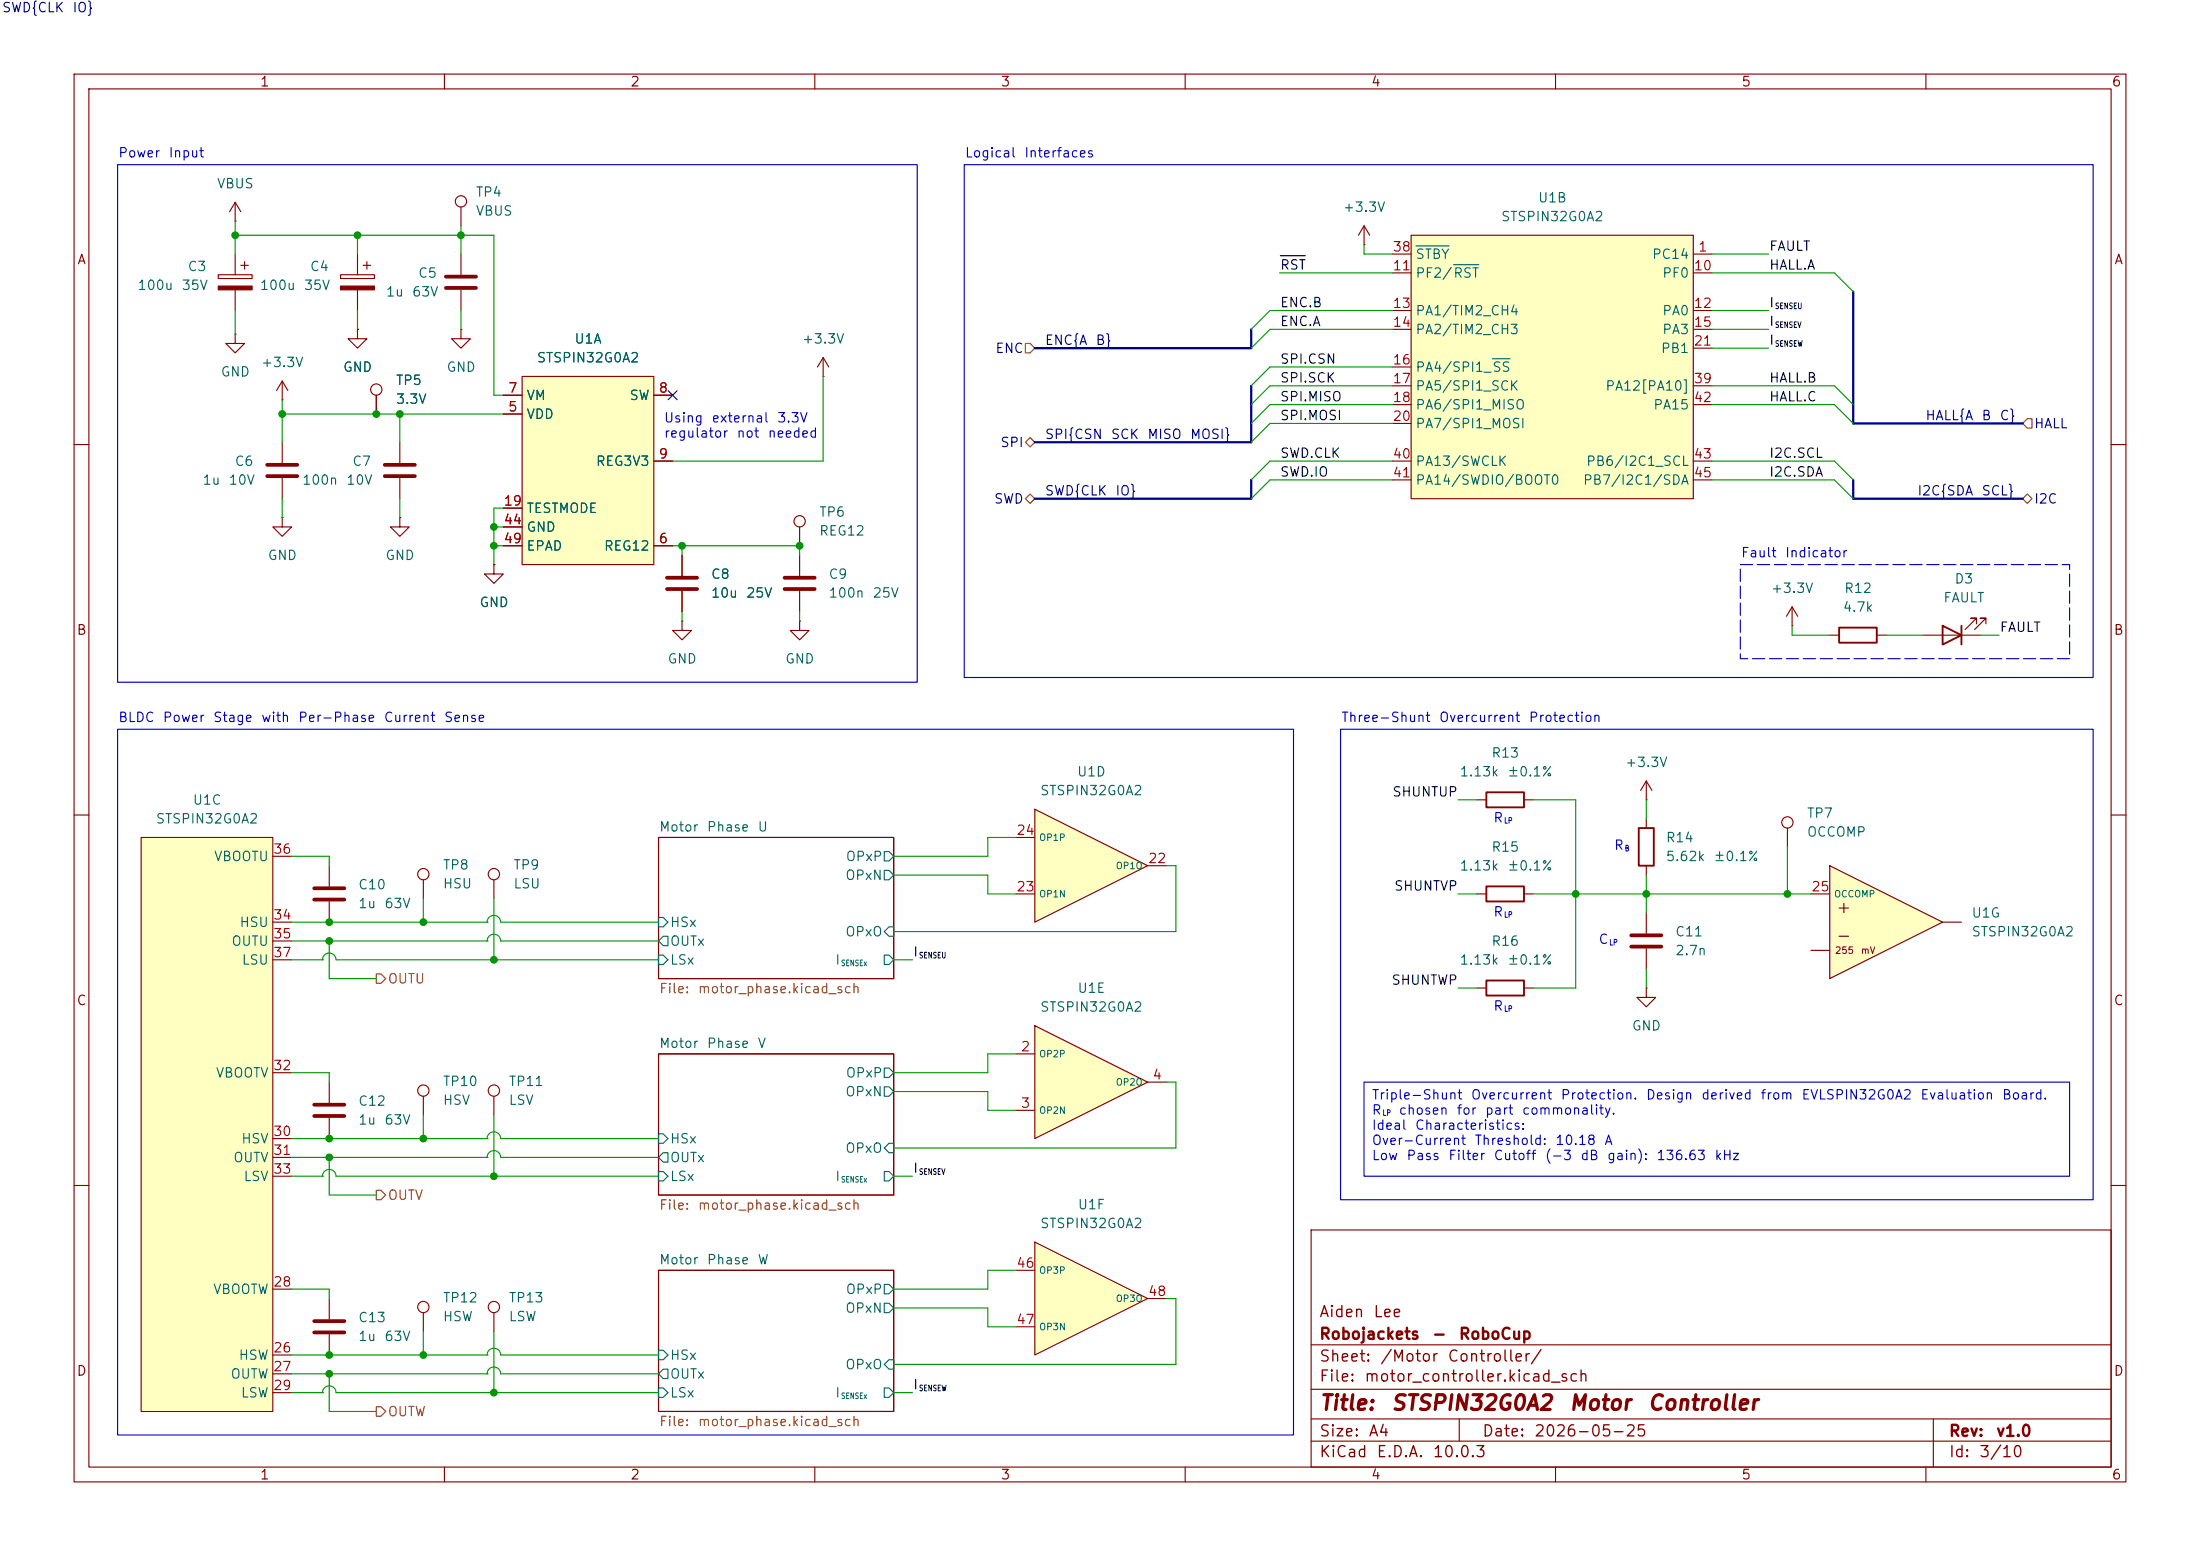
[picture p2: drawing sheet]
<svg xmlns="http://www.w3.org/2000/svg" width="297mm" height="210mm" viewBox="0 0 297 210" stroke-linecap="round" stroke-linejoin="round" font-family="sans-serif">
<g fill="none" stroke="#840000" stroke-width=".15">
<path d="M10 10h277v190h-277zM12 12h273v186h-273zM60 10v2M110 10v2M160 10v2M210 10v2M260 10v2M10 60h2M38.1 69.9v1.2h1.3l-1.3 1.3-1.3-1.3h1.3M38.1 69.9h.1M54 69.9v1.2h1.2l-1.2 1.3-1.3-1.3h1.3M54 69.9h.1"/>
<path d="M66.7 76.2v1.3h1.2l-1.2 1.2-1.3-1.2h1.3M66.7 76.2h.1M92.1 74.9v2.8M92.1 79.8v2.8M285 60h2M10 110h2M88.9 113h31.7v19.1h-31.7zM285 110h2M57.1 148v2.5M88.9 142.2h31.7v19.1h-31.7zM10 160h2M88.9 171.5h31.7v19h-31.7z"/>
<path d="M177 166h108v32h-108zM285 160h2M60 198v2M110 198v2M160 198v2M177 194.5h108M177 191.5h108M177 187.5h108M177 181.5h108M197 191.5v3M210 198v2M260 198v2"/>
<path d="M261 191.5v6.5"/>
<circle cx="57.1" cy="147.2" r=".76"/>
</g>
<g fill="none" stroke="#006464" stroke-width=".15">
<path d="M119.4 117.5h.6l.6 .6-.6 .6h-.6zM119.4 114.9h.6l.6 .7-.6 .6h-.6zM88.9 123.8h.6l.7 .7-.7 .6h-.6zM88.9 128.9h.6l.7 .6-.7 .7h-.6zM89.5 126.4h.7v1.2h-.7l-.6-.6zM119.4 128.9h.6l.6 .6-.6 .7h-.6zM120 125.1h.6v1.3h-.6l-.6-.7zM88.9 153h.6l.7 .7-.7 .6h-.6zM88.9 158.1h.6l.7 .7-.7 .6h-.6zM88.9 156.2l.6-.6h.7v1.2h-.7zM119.4 158.1h.6l.6 .7-.6 .6h-.6zM119.4 146.7h.6l.6 .6-.6 .7h-.6z"/>
<path d="M119.4 144.1h.6l.6 .7-.6 .6h-.6zM120 154.3h.6v1.3h-.6l-.6-.7zM119.4 175.9h.6l.6 .6-.6 .7h-.6zM119.4 173.4h.6l.6 .6-.6 .6h-.6zM88.9 182.2h.6l.7 .7-.7 .6h-.6zM88.9 187.3h.6l.7 .7-.7 .6h-.6zM89.5 184.8h.7v1.3h-.7l-.6-.7zM119.4 187.3h.6l.6 .7-.6 .6h-.6zM120 183.5h.6v1.3h-.6l-.6-.6z"/>
</g>
<path d="M90 78h4.1M90 79.5h4.1" fill="none" stroke="#840000" stroke-width=".51"/>
<path d="M247 116.8l15.3 7.7-15.3 7.6z" fill="#ffffc2"/>
<g fill="none" stroke="#840000" stroke-width=".15">
<path d="M241.3 111.8v2.5M247 116.8l15.3 7.7-15.3 7.6zM222.2 133.4v1.2h1.3l-1.3 1.3-1.2-1.3h1.2M222.2 133.4h.1M244.5 128.3h2.5M244.5 120.7h2.5M248.3 122.6h1.3M248.3 126.4h1.3M248.9 121.9v1.3M262.3 124.5h2.5M66.7 148v2.5"/>
<circle cx="241.3" cy="111" r=".76"/>
<circle cx="66.7" cy="147.2" r=".76"/>
</g>
<path d="M139.7 167.6l15.2 7.7-15.2 7.6z" fill="#ffffc2"/>
<path d="M222.2 110.5v1.3M222.2 116.8v1.3M137.2 171.5h2.5M137.2 179.1h2.5M139.7 167.6l15.2 7.7-15.2 7.6zM154.9 175.3h2.6" fill="none" stroke="#840000" stroke-width=".15"/>
<path d="M221.2 111.8h2.1v5h-2.1z" fill="none" stroke="#840000" stroke-width=".25"/>
<path d="M70.5 50.8h17.8v25.4h-17.8z" fill="#ffffc2"/>
<path d="M67.9 55.9h2.6M67.9 53.3h2.6M70.5 50.8h17.8v25.4h-17.8zM88.3 53.3h2.5M67.9 73.7h2.6M67.9 68.6h2.6M67.9 71.1h2.6M88.3 73.7h2.5M88.3 62.2h2.5" fill="none" stroke="#840000" stroke-width=".15"/>
<path d="M139.7 138.4l15.2 7.7-15.2 7.6z" fill="#ffffc2"/>
<g fill="none" stroke="#840000" stroke-width=".15">
<path d="M139.7 138.4l15.2 7.7-15.2 7.6zM137.2 142.2h2.5M137.2 149.9h2.5M154.9 146.1h2.6M44.4 175.3v2.8M57.1 177.2v2.5M66.7 177.2v2.5M44.4 180.1v2.8"/>
<circle cx="57.1" cy="176.4" r=".76"/>
<circle cx="66.7" cy="176.4" r=".76"/>
</g>
<path d="M42.4 178.3h4.1M42.4 179.8h4.1" fill="none" stroke="#840000" stroke-width=".51"/>
<path d="M19 113h17.8v77.5h-17.8z" fill="#ffffc2"/>
<g fill="none" stroke="#840000" stroke-width=".15">
<path d="M19 113h17.8v77.5h-17.8zM36.8 115.6h2.6M36.8 124.5h2.6M36.8 127h2.6M36.8 129.5h2.6M36.8 153.7h2.6M36.8 156.2h2.6M36.8 144.8h2.6M36.8 158.8h2.6M44.4 146.1v2.7M44.4 150.9v2.8M36.8 174h2.6"/>
<path d="M36.8 182.9h2.6M36.8 185.4h2.6M36.8 188h2.6"/>
</g>
<path d="M42.4 149.1h4.1M42.4 150.6h4.1" fill="none" stroke="#840000" stroke-width=".51"/>
<path d="M139.7 109.2l15.2 7.6-15.2 7.7z" fill="#ffffc2"/>
<g fill="none" stroke="#840000" stroke-width=".15">
<path d="M241.9 84.5h.1M241.9 81.9l-.7 1.3M241.9 81.9l.8 1.3M241.9 81.9v2.6M259.7 85.7h7.6M266.8 84.2v-.8h-.7h.7l-1.5 1.6M268.1 84.2v-.8h-.8h.8l-1.5 1.6M57.1 118.7v2.6M137.2 113h2.5M139.7 109.2l15.2 7.6-15.2 7.7zM154.9 116.8h2.6M199.4 108h1.3"/>
<path d="M205.7 108h1.3M222.2 108h.1M222.2 105.4l-.7 1.3M222.2 105.4l.8 1.3M222.2 105.4v2.6M137.2 120.7h2.5M199.4 120.7h1.3M199.4 133.4h1.3M205.7 120.7h1.3M205.7 133.4h1.3M222.2 123.2v2.8M222.2 128v2.8"/>
<circle cx="57.1" cy="118" r=".76"/>
</g>
<path d="M262.3 84.5l2.5 1.2-2.5 1.3zM264.8 84.5v2.5M200.7 106.9h5v2.1h-5zM200.7 119.6h5v2.1h-5zM200.7 132.3h5v2.1h-5z" fill="none" stroke="#840000" stroke-width=".25"/>
<path d="M220.2 126.2h4.1M220.2 127.8h4.1" fill="none" stroke="#840000" stroke-width=".51"/>
<path d="M190.5 31.8h38.1v35.5h-38.1z" fill="#ffffc2"/>
<g fill="none" stroke="#840000" stroke-width=".15">
<path d="M29.5 37.1h4.5v.5h-4.5zM31.7 29.8h.1M31.7 27.3v2.5M31.7 34.3v2.8M31.7 39.1v2.8M31.7 27.3l-.7 1.3M31.7 27.3l.8 1.3M32.5 35.8h1M33 35.3v1M46 37.1h4.5v.5h-4.5zM48.3 34.3v2.8M48.3 39.1v2.8"/>
<path d="M49 35.8h1M49.5 35.3v1M62.2 27.9v2.6M62.2 34.3v2.8M62.2 39.1v2.8M184.1 33h.1M184.1 30.5l-.7 1.3M184.1 30.5l.8 1.3M184.1 30.5v2.5M188 34.3h2.5M188 36.8h2.5M190.5 31.8h38.1v35.5h-38.1z"/>
<path d="M228.6 34.3h2.5M228.6 36.8h2.5M31.7 45.1v1.3h1.3l-1.3 1.2-1.2-1.2h1.2M31.7 45.1h.1M38.1 54h.1M38.1 51.4l-.8 1.3M38.1 51.4l.8 1.3M38.1 51.4v2.6M38.1 59.7v2.8M48.3 44.5v1.2h1.2l-1.2 1.3-1.3-1.3h1.3M48.3 44.5h.1M50.8 53.3v2.6"/>
<path d="M54 59.7v2.8M62.2 44.5v1.2h1.3l-1.3 1.3-1.2-1.3h1.2M62.2 44.5h.1M67.9 55.9h2.6M67.9 53.3h2.6M88.3 53.3h2.5M111.1 50.8h.1M111.1 48.3l-.7 1.2M111.1 48.3l.8 1.2M111.1 48.3v2.5M188 41.9h2.5M188 44.5h2.5"/>
<path d="M188 49.5h2.5M188 52.1h2.5M188 54.6h2.5M188 57.2h2.5M228.6 41.9h2.5M228.6 44.5h2.5M228.6 52.1h2.5M228.6 54.6h2.5M228.6 47h2.5M38.1 64.5v2.8M54 64.5v2.8M66.7 76.2h.1"/>
<path d="M67.9 73.7h2.6M67.9 68.6h2.6M67.9 71.1h2.6M88.3 62.2h2.5M88.3 73.7h2.5M92.1 74.9v2.8M92.1 79.8v2.8M107.9 71.1v2.6M107.9 74.9v2.8M107.9 79.8v2.8M188 62.2h2.5M188 64.8h2.5"/>
<path d="M228.6 62.2h2.5M228.6 64.8h2.5M92.1 83.8v1.3h1.2l-1.2 1.3-1.3-1.3h1.3M92.1 83.8h.1M107.9 83.8v1.3h1.3l-1.3 1.3-1.2-1.3h1.2M107.9 83.8h.1M247 85.7h1.3M253.4 85.7h1.2M44.4 116.8v2.8M66.7 118.7v2.6M44.4 121.7v2.8"/>
<circle cx="62.2" cy="27.2" r=".76"/>
<circle cx="50.8" cy="52.6" r=".76"/>
<circle cx="107.9" cy="70.4" r=".76"/>
<circle cx="66.7" cy="118" r=".76"/>
</g>
<path d="M191.1 33.2h4.5M196.2 35.7h3.4M201.5 48.4h2.4" fill="none" stroke="#006464" stroke-width=".15"/>
<path d="M60.2 37.3h4.1M60.2 38.9h4.1M36.1 62.7h4M36.1 64.3h4M51.9 62.7h4.1M51.9 64.3h4.1M105.9 78h4.1M105.9 79.5h4.1M42.4 119.9h4.1M42.4 121.4h4.1" fill="none" stroke="#840000" stroke-width=".51"/>
<path d="M248.3 84.7h5.1v2h-5.1z" fill="none" stroke="#840000" stroke-width=".25"/>
<g fill="#840000" stroke="#840000" stroke-width=".15">
<path d="M29.5 38.6h4.5v.5h-4.5z"/>
<path d="M46 38.6h4.5v.5h-4.5z"/>
</g>
<path d="M138.4 46.4h.7l.6 .6-.6 .6h-.7zM138.4 59.7l.7-.6 .6 .6-.6 .6zM273.7 56.5h.6v1.3h-.6l-.7-.6zM138.4 67.3l.7-.6 .6 .6-.6 .6zM273 67.3l.7-.6 .6 .6-.6 .6zM50.8 131.4h.6l.7 .7-.7 .6h-.6zM50.8 160.7h.6l.7 .6-.7 .6h-.6zM50.8 189.9h.6l.7 .6-.7 .6h-.6z" fill="none" stroke="#725600" stroke-width=".15"/>
<path d="M172.8 34.5h3.4" fill="none" stroke="#0f0f0f" stroke-width=".15"/>
<path d="M250.2 39.4v17.8h22.8M168.9 44.5v2.5h-29.2M168.9 52.1v7.6h-29.2M168.9 64.8v2.5h-29.2M250.2 64.8v2.5h22.8" fill="none" stroke="#000084" stroke-width=".3"/>
<g fill="none" stroke="#009600" stroke-width=".15">
<path d="M31.7 31.8h35v21.5h1.2M31.7 29.8v4.5M48.3 31.8v2.5M62.2 30.5v3.8M172.7 36.8h15.3M184.1 33v1.3h3.9M231.1 34.3h7.7M231.1 36.8h16.5l2.6 2.6M31.7 41.9v3.2M38.1 54v5.7M38.1 55.9h29.8M48.3 41.9v2.6"/>
<path d="M54 55.9v3.8M62.2 41.9v2.6M111.1 50.8v11.4h-20.3M188 52.1h-16.6l-2.5 2.5M188 44.5h-16.6l-2.5 2.5M188 54.6h-16.6l-2.5 2.6M188 41.9h-16.6l-2.5 2.6M188 49.5h-16.6l-2.5 2.6M188 57.2h-16.6l-2.5 2.5M231.1 52.1h16.5l2.6 2.5M231.1 44.5h7.7M231.1 54.6h16.5l2.6 2.6"/>
<path d="M231.1 41.9h7.7M231.1 47h7.7M38.1 67.3v2.6M54 67.3v2.6M66.7 73.7h1.2M66.7 71.1h1.2M67.9 68.6h-1.2v7.6M90.8 73.7h17.1v1.2M92.1 73.7v1.2M188 62.2h-16.6l-2.5 2.6M188 64.8h-16.6l-2.5 2.5M231.1 62.2h16.5l2.6 2.6"/>
<path d="M231.1 64.8h16.5l2.6 2.5M92.1 82.6v1.2M107.9 82.6v1.2M241.9 84.5v1.2h5.1M254.6 85.7h5.1M267.3 85.7h2.6M39.4 115.6h5v1.2M120.6 118.1h12.7v2.6h3.9M137.2 113h-3.9v2.6h-12.7M157.5 116.8h1.2v8.9h-38.1M196.8 108h2.6M207 108h5.7v25.4h-5.7"/>
<path d="M222.2 108v2.5M222.2 118.1v5.1M241.3 114.3v6.4M39.4 124.5h26.4M39.4 129.5h4.1M39.4 127h26.4M43.5 129.5h.1M43.5 129.5a.91 .91 0 0 1 .9-.9 .91 .91 0 0 1 1 .9h43.5M44.4 127v5.1h6.4M57.1 121.3v3.2M65.8 124.5h.1M65.8 124.5a.91 .91 0 0 1 .9-1 .91 .91 0 0 1 .9 1h21.3"/>
<path d="M65.8 127h.1M65.8 127a.91 .91 0 0 1 .9-.9 .91 .91 0 0 1 .9 .9h21.3M66.7 121.3v8.2M120.6 129.5h2.6M196.8 120.7h2.6M196.8 133.4h2.6M207 120.7h37.5M222.2 130.8v2.6M39.4 153.7h26.4M39.4 158.8h4.1M39.4 144.8h5v1.3M39.4 156.2h26.4"/>
<path d="M43.5 158.8h.1M43.5 158.8a.91 .91 0 0 1 .9-1 .91 .91 0 0 1 1 1h43.5M44.4 156.2v5.1h6.4M57.1 150.5v3.2M65.8 153.7h.1M65.8 153.7a.91 .91 0 0 1 .9-.9 .91 .91 0 0 1 .9 .9h21.3M65.8 156.2h.1M65.8 156.2a.91 .91 0 0 1 .9-.9 .91 .91 0 0 1 .9 .9h21.3M66.7 150.5v8.3M120.6 147.3h12.7v2.6h3.9M120.6 158.8h2.6M137.2 142.2h-3.9v2.6h-12.7"/>
<path d="M157.5 146.1h1.2v8.8h-38.1M39.4 174h5v1.3M57.1 179.7v3.2M66.7 179.7v8.3M120.6 176.5h12.7v2.6h3.9M137.2 171.5h-3.9v2.5h-12.7M157.5 175.3h1.2v8.9h-38.1M39.4 185.4h26.4M39.4 188h4.1M39.4 182.9h26.4M43.5 188h.1M43.5 188a.91 .91 0 0 1 .9-1 .91 .91 0 0 1 1 1h43.5"/>
<path d="M44.4 185.4v5.1h6.4M65.8 185.4h.1M65.8 185.4a.91 .91 0 0 1 .9-.9 .91 .91 0 0 1 .9 .9h21.3M65.8 182.9h.1M65.8 182.9a.91 .91 0 0 1 .9-.9 .91 .91 0 0 1 .9 .9h21.3M120.6 188h2.6"/>
</g>
<path d="M90.2 52.7l1.2 1.2M91.4 52.7l-1.2 1.2" fill="none" stroke="#000084" stroke-width=".15"/>
<path d="M15.9 22.2h107.9v69.9h-107.9zM130.2 22.2h152.4v69.2h-152.4zM15.9 98.4h158.7v95.3h-158.7zM181 98.4h101.6v63.5h-101.6zM184.1 146.1h95.3v12.7h-95.3z" fill="none" stroke="#0000c2" stroke-width=".15"/>
<path d="M234.9 76.2h44.5v12.7h-44.5z" fill="none" stroke="#0000c2" stroke-width=".15" stroke-dasharray="1.7 .6"/>
<g fill="#009600" stroke="#009600" stroke-width=".14">
<circle cx="48.3" cy="31.8" r=".46"/>
<circle cx="38.1" cy="55.9" r=".46"/>
<circle cx="50.8" cy="55.9" r=".46"/>
<circle cx="31.7" cy="31.8" r=".46"/>
<circle cx="54" cy="55.9" r=".46"/>
<circle cx="44.4" cy="185.4" r=".46"/>
<circle cx="44.4" cy="182.9" r=".46"/>
<circle cx="44.4" cy="153.7" r=".46"/>
<circle cx="44.4" cy="156.2" r=".46"/>
<circle cx="57.1" cy="182.9" r=".46"/>
<circle cx="57.1" cy="153.7" r=".46"/>
<circle cx="66.7" cy="188" r=".46"/>
<circle cx="66.7" cy="158.8" r=".46"/>
<circle cx="92.1" cy="73.7" r=".46"/>
<circle cx="62.2" cy="31.8" r=".46"/>
<circle cx="66.7" cy="71.1" r=".46"/>
<circle cx="107.9" cy="73.7" r=".46"/>
<circle cx="66.7" cy="73.7" r=".46"/>
<circle cx="44.4" cy="127" r=".46"/>
<circle cx="44.4" cy="124.5" r=".46"/>
<circle cx="66.7" cy="129.5" r=".46"/>
<circle cx="57.1" cy="124.5" r=".46"/>
<circle cx="212.7" cy="120.7" r=".46"/>
<circle cx="222.2" cy="120.7" r=".46"/>
<circle cx="241.3" cy="120.7" r=".46"/>
</g>
<g font-size="2" fill="#840000">
<text x="178" y="190.8">Title:</text>
<text x="187.7" y="190.8">STSPIN32G0A2</text>
<text x="211.7" y="190.8">Motor</text>
<text x="222.3" y="190.8">Controller</text>
</g>
<g font-size="1.5" fill="#840000">
<text x="178" y="178.2">Aiden</text>
<text x="185.3" y="178.2">Lee</text>
<text x="178" y="184.2">Sheet:</text>
<text x="178" y="181.2">Robojackets</text>
<text x="186.2" y="184.2">/Motor</text>
<text x="193.2" y="181.2">-</text>
<text x="195.3" y="184.2">Controller/</text>
<text x="196.8" y="181.2">RoboCup</text>
<text x="178" y="186.9">File:</text>
<text x="184.1" y="186.9">motor_controller.kicad_sch</text>
<text x="178" y="197.1">KiCad</text>
<text x="178" y="194.3">Size:</text>
<text x="184.7" y="194.3">A4</text>
<text x="185.7" y="197.1">E.D.A.</text>
<text x="193.3" y="197.1">10.0.3</text>
<text x="200" y="194.3">Date:</text>
<text x="207" y="194.3">2026-05-25</text>
<text x="263" y="194.3">Rev:</text>
<text x="263" y="197.1">Id:</text>
<text x="267.1" y="197.1">3/10</text>
<text x="269.4" y="194.3">v1.0</text>
</g>
<g font-size="1.3" fill="#000084">
<text x=".2" y="2">SWD{CLK</text>
<text x="9.7" y="2">IO}</text>
<text x="134.3" y="48">ENC</text>
<text x="141" y="46.9">ENC{A</text>
<text x="147.8" y="46.9">B}</text>
<text x="141" y="59.6">SPI{CSN</text>
<text x="149.9" y="59.6">SCK</text>
<text x="154.8" y="59.6">MISO</text>
<text x="160.6" y="59.6">MOSI}</text>
<text x="259.8" y="57">HALL{A</text>
<text x="267.4" y="57">B</text>
<text x="269.9" y="57">C}</text>
<text x="274.5" y="58.1">HALL</text>
<text x="135" y="60.7">SPI</text>
<text x="134.1" y="68.3">SWD</text>
<text x="141" y="67.2">SWD{CLK</text>
<text x="150.5" y="67.2">IO}</text>
<text x="258.8" y="67.2">I2C{SDA</text>
<text x="267.4" y="67.2">SCL}</text>
<text x="274.5" y="68.3">I2C</text>
</g>
<g font-size="1.3" fill="#840000">
<text x="35" y="12">1</text>
<text x="85" y="12">2</text>
<text x="135" y="12">3</text>
<text x="185" y="12">4</text>
<text x="235" y="12">5</text>
<text x="285" y="12">6</text>
<text x="10.3" y="36">A</text>
<text x="285.3" y="36">A</text>
<text x="10.3" y="86">B</text>
<text x="285.3" y="86">B</text>
<text x="10.3" y="136">C</text>
<text x="285.3" y="136">C</text>
<text x="10.3" y="186">D</text>
<text x="285.3" y="186">D</text>
<text x="35" y="200">1</text>
<text x="85" y="200">2</text>
<text x="135" y="200">3</text>
<text x="185" y="200">4</text>
<text x="235" y="200">5</text>
<text x="285" y="200">6</text>
</g>
<g font-size="1.3" fill="#0000c2">
<text x="15.9" y="21.6">Power</text>
<text x="22.7" y="21.6">Input</text>
<text x="130.2" y="21.6">Logical</text>
<text x="138.2" y="21.6">Interfaces</text>
<text x="89.5" y="57.3">Using</text>
<text x="89.5" y="59.4">regulator</text>
<text x="96" y="57.3">external</text>
<text x="99.4" y="59.4">not</text>
<text x="103.5" y="59.4">needed</text>
<text x="104.8" y="57.3">3.3V</text>
<text x="234.9" y="75.5">Fault</text>
<text x="240.9" y="75.5">Indicator</text>
<text x="15.9" y="97.8">BLDC</text>
<text x="21.9" y="97.8">Power</text>
<text x="28.7" y="97.8">Stage</text>
<text x="35.2" y="97.8">with</text>
<text x="40.2" y="97.8">Per-Phase</text>
<text x="51.7" y="97.8">Current</text>
<text x="59.9" y="97.8">Sense</text>
<text x="181" y="97.8">Three-Shunt</text>
<text x="194.2" y="97.8">Overcurrent</text>
<text x="206.3" y="97.8">Protection</text>
<text x="201.5" y="111.3">R</text>
<text x="217.8" y="115">R</text>
<text x="201.5" y="124">R</text>
<text x="215.7" y="127.7">C</text>
<text x="201.5" y="136.7">R</text>
<text x="185.1" y="148.7">Triple-Shunt</text>
<text x="198.5" y="148.7">Overcurrent</text>
<text x="210.6" y="148.7">Protection.</text>
<text x="222.1" y="148.7">Design</text>
<text x="229.6" y="148.7">derived</text>
<text x="237.6" y="148.7">from</text>
<text x="243.1" y="148.7">EVLSPIN32G0A2</text>
<text x="259.2" y="148.7">Evaluation</text>
<text x="270.2" y="148.7">Board.</text>
<text x="185.1" y="150.8">R</text>
<text x="185.1" y="152.8">Ideal</text>
<text x="185.1" y="154.9">Over-Current</text>
<text x="188.7" y="150.8">chosen</text>
<text x="190.9" y="152.8">Characteristics:</text>
<text x="196.6" y="150.8">for</text>
<text x="199" y="154.9">Threshold:</text>
<text x="200.4" y="150.8">part</text>
<text x="205.4" y="150.8">commonality.</text>
<text x="209.9" y="154.9">10.18</text>
<text x="216.5" y="154.9">A</text>
<text x="185.1" y="156.9">Low</text>
<text x="189.8" y="156.9">Pass</text>
<text x="195.4" y="156.9">Filter</text>
<text x="201.6" y="156.9">Cutoff</text>
<text x="208.5" y="156.9">(-3</text>
<text x="213.3" y="156.9">dB</text>
<text x="216.9" y="156.9">gain):</text>
<text x="223.5" y="156.9">136.63</text>
<text x="231.4" y="156.9">kHz</text>
</g>
<g font-size="1.3" fill="#006464">
<text x="29.2" y="25.7">VBUS</text>
<text x="64.1" y="26.9">TP4</text>
<text x="64.1" y="29.4">VBUS</text>
<text x="181.2" y="28.9">+3.3V</text>
<text x="207.5" y="27.6">U1B</text>
<text x="191" y="35.3">STBY</text>
<text x="202.6" y="30.2">STSPIN32G0A2</text>
<text x="222.9" y="35.3">PC14</text>
<text x="18.5" y="39.5">100u</text>
<text x="24.4" y="39.5">35V</text>
<text x="25.2" y="36.9">C3</text>
<text x="35" y="39.5">100u</text>
<text x="40.9" y="39.5">35V</text>
<text x="41.8" y="36.9">C4</text>
<text x="52" y="40.3">1u</text>
<text x="55.5" y="40.3">63V</text>
<text x="56.4" y="37.8">C5</text>
<text x="191" y="37.8">PF2/RST</text>
<text x="224.3" y="37.8">PF0</text>
<text x="77.5" y="46.7">U1A</text>
<text x="108.2" y="46.7">+3.3V</text>
<text x="191" y="42.9">PA1/TIM2_CH4</text>
<text x="191" y="45.4">PA2/TIM2_CH3</text>
<text x="224.1" y="48">PB1</text>
<text x="224.3" y="42.9">PA0</text>
<text x="224.3" y="45.4">PA3</text>
<text x="29.7" y="51.1">GND</text>
<text x="35.2" y="49.9">+3.3V</text>
<text x="46.2" y="50.5">GND</text>
<text x="53.3" y="52.3">TP5</text>
<text x="60.2" y="50.5">GND</text>
<text x="72.4" y="49.2">STSPIN32G0A2</text>
<text x="191" y="50.5">PA4/SPI1_SS</text>
<text x="191" y="53">PA5/SPI1_SCK</text>
<text x="216.6" y="53">PA12[PA10]</text>
<text x="53.3" y="54.8">3.3V</text>
<text x="71" y="56.9">VDD</text>
<text x="71" y="54.3">VM</text>
<text x="84.9" y="54.3">SW</text>
<text x="191" y="55.6">PA6/SPI1_MISO</text>
<text x="191" y="58.1">PA7/SPI1_MOSI</text>
<text x="223.1" y="55.6">PA15</text>
<text x="27.2" y="65.7">1u</text>
<text x="30.8" y="65.7">10V</text>
<text x="31.6" y="63.2">C6</text>
<text x="40.7" y="65.7">100n</text>
<text x="46.6" y="65.7">10V</text>
<text x="47.5" y="63.2">C7</text>
<text x="80.4" y="63.2">REG3V3</text>
<text x="191" y="63.2">PA13/SWCLK</text>
<text x="191" y="65.7">PA14/SWDIO/BOOT0</text>
<text x="213.6" y="65.7">PB7/I2C1/SDA</text>
<text x="214" y="63.2">PB6/I2C1_SCL</text>
<text x="71" y="69.6">TESTMODE</text>
<text x="110.5" y="70.1">TP6</text>
<text x="36.1" y="75.9">GND</text>
<text x="51.9" y="75.9">GND</text>
<text x="71" y="72.1">GND</text>
<text x="71" y="74.6">EPAD</text>
<text x="81.4" y="74.6">REG12</text>
<text x="110.5" y="72.6">REG12</text>
<text x="64.6" y="82.3">GND</text>
<text x="95.9" y="78.4">C8</text>
<text x="95.9" y="81">10u</text>
<text x="100.6" y="81">25V</text>
<text x="111.8" y="78.4">C9</text>
<text x="111.8" y="81">100n</text>
<text x="117.7" y="81">25V</text>
<text x="239" y="80.3">+3.3V</text>
<text x="248.7" y="82.9">4.7k</text>
<text x="248.9" y="80.3">R12</text>
<text x="262.3" y="81.6">FAULT</text>
<text x="263.8" y="79.1">D3</text>
<text x="90" y="89.9">GND</text>
<text x="105.9" y="89.9">GND</text>
<text x="140.3" y="107.7">STSPIN32G0A2</text>
<text x="145.3" y="105.1">U1D</text>
<text x="197" y="105.1">1.13k</text>
<text x="201.3" y="102.6">R13</text>
<text x="203.4" y="105.1">±0.1%</text>
<text x="219.3" y="103.8">+3.3V</text>
<text x="20.9" y="111.5">STSPIN32G0A2</text>
<text x="25.9" y="108.9">U1C</text>
<text x="88.9" y="112.5">Motor</text>
<text x="95.3" y="112.5">Phase</text>
<text x="102.2" y="112.5">U</text>
<text x="243.8" y="110.7">TP7</text>
<text x="243.8" y="113.2">OCCOMP</text>
<text x="28.8" y="116.5">VBOOTU</text>
<text x="59.7" y="117.7">TP8</text>
<text x="69.2" y="117.7">TP9</text>
<text x="114" y="119.1">OPxN</text>
<text x="114.1" y="116.5">OPxP</text>
<text x="197" y="117.8">1.13k</text>
<text x="201.3" y="115.3">R15</text>
<text x="203.4" y="117.8">±0.1%</text>
<text x="224.8" y="114">R14</text>
<text x="224.8" y="116.5">5.62k</text>
<text x="231.2" y="116.5">±0.1%</text>
<text x="32.2" y="125.4">HSU</text>
<text x="48.3" y="122.9">1u</text>
<text x="48.3" y="120.4">C10</text>
<text x="51.8" y="122.9">63V</text>
<text x="59.7" y="120.2">HSU</text>
<text x="69.2" y="120.2">LSU</text>
<text x="90.4" y="125.4">HSx</text>
<text x="266.1" y="124.2">U1G</text>
<text x="31.2" y="128">OUTU</text>
<text x="32.6" y="130.5">LSU</text>
<text x="90.4" y="130.5">LSx</text>
<text x="90.4" y="128">OUTx</text>
<text x="112.7" y="130.5">I</text>
<text x="114" y="126.7">OPxO</text>
<text x="197" y="130.5">1.13k</text>
<text x="201.3" y="128">R16</text>
<text x="203.4" y="130.5">±0.1%</text>
<text x="226.1" y="126.7">C11</text>
<text x="226.1" y="129.2">2.7n</text>
<text x="266.1" y="126.7">STSPIN32G0A2</text>
<text x="140.3" y="136.9">STSPIN32G0A2</text>
<text x="145.4" y="134.3">U1E</text>
<text x="88.9" y="141.8">Motor</text>
<text x="95.3" y="141.8">Phase</text>
<text x="102.2" y="141.8">V</text>
<text x="220.2" y="139.4">GND</text>
<text x="29" y="145.8">VBOOTV</text>
<text x="48.3" y="149.6">C12</text>
<text x="59.7" y="146.9">TP10</text>
<text x="59.7" y="149.4">HSV</text>
<text x="68.6" y="146.9">TP11</text>
<text x="68.6" y="149.4">LSV</text>
<text x="114" y="148.3">OPxN</text>
<text x="114.1" y="145.8">OPxP</text>
<text x="32.5" y="154.6">HSV</text>
<text x="48.3" y="152.1">1u</text>
<text x="51.8" y="152.1">63V</text>
<text x="90.4" y="154.6">HSx</text>
<text x="114" y="155.9">OPxO</text>
<text x="31.4" y="157.2">OUTV</text>
<text x="32.8" y="159.7">LSV</text>
<text x="90.4" y="159.7">LSx</text>
<text x="90.4" y="157.2">OUTx</text>
<text x="112.7" y="159.7">I</text>
<text x="140.3" y="166.1">STSPIN32G0A2</text>
<text x="145.4" y="163.5">U1F</text>
<text x="88.9" y="171">Motor</text>
<text x="95.3" y="171">Phase</text>
<text x="102.2" y="171">W</text>
<text x="28.7" y="175">VBOOTW</text>
<text x="48.3" y="178.8">C13</text>
<text x="59.7" y="176.1">TP12</text>
<text x="59.7" y="178.6">HSW</text>
<text x="68.6" y="176.1">TP13</text>
<text x="68.6" y="178.6">LSW</text>
<text x="114" y="177.5">OPxN</text>
<text x="114.1" y="175">OPxP</text>
<text x="32.1" y="183.9">HSW</text>
<text x="48.3" y="181.3">1u</text>
<text x="51.8" y="181.3">63V</text>
<text x="90.4" y="183.9">HSx</text>
<text x="114" y="185.1">OPxO</text>
<text x="31" y="186.4">OUTW</text>
<text x="32.4" y="188.9">LSW</text>
<text x="90.4" y="188.9">LSx</text>
<text x="90.4" y="186.4">OUTx</text>
<text x="112.7" y="188.9">I</text>
</g>
<g font-size="1.3" fill="#a90000">
<text x="187.9" y="34.3">38</text>
<text x="229.2" y="34.3">1</text>
<text x="187.9" y="36.8">11</text>
<text x="187.9" y="41.9">13</text>
<text x="228.6" y="36.8">10</text>
<text x="228.6" y="41.9">12</text>
<text x="187.9" y="44.4">14</text>
<text x="228.6" y="44.4">15</text>
<text x="228.6" y="47">21</text>
<text x="68.5" y="53.3">7</text>
<text x="88.8" y="53.3">8</text>
<text x="187.9" y="49.5">16</text>
<text x="187.9" y="52">17</text>
<text x="228.6" y="52">39</text>
<text x="68.5" y="55.9">5</text>
<text x="187.9" y="54.6">18</text>
<text x="187.9" y="57.1">20</text>
<text x="228.6" y="54.6">42</text>
<text x="88.8" y="62.2">9</text>
<text x="187.9" y="62.2">40</text>
<text x="187.9" y="64.7">41</text>
<text x="228.6" y="62.2">43</text>
<text x="228.6" y="64.7">45</text>
<text x="67.9" y="68.6">19</text>
<text x="67.9" y="71.1">44</text>
<text x="67.9" y="73.6">49</text>
<text x="88.8" y="73.6">6</text>
<text x="137.1" y="113">24</text>
<text x="36.8" y="115.5">36</text>
<text x="154.9" y="116.8">22</text>
<text x="36.8" y="124.4">34</text>
<text x="137.1" y="120.6">23</text>
<text x="244.4" y="120.6">25</text>
<text x="36.8" y="127">35</text>
<text x="36.8" y="129.5">37</text>
<text x="137.7" y="142.2">2</text>
<text x="36.8" y="144.8">32</text>
<text x="137.7" y="149.8">3</text>
<text x="155.5" y="146">4</text>
<text x="36.8" y="153.6">30</text>
<text x="36.8" y="156.2">31</text>
<text x="36.8" y="158.7">33</text>
<text x="36.8" y="174">28</text>
<text x="137.1" y="171.4">46</text>
<text x="137.1" y="179">47</text>
<text x="154.9" y="175.2">48</text>
<text x="36.8" y="182.9">26</text>
<text x="36.8" y="185.4">27</text>
<text x="36.8" y="187.9">29</text>
</g>
<g font-size="1.3" fill="#0f0f0f">
<text x="238.8" y="34.2">FAULT</text>
<text x="172.7" y="36.7">RST</text>
<text x="172.7" y="41.8">ENC.B</text>
<text x="238.8" y="41.8">I</text>
<text x="238.8" y="36.7">HALL.A</text>
<text x="172.7" y="44.3">ENC.A</text>
<text x="238.8" y="44.3">I</text>
<text x="238.8" y="46.9">I</text>
<text x="172.7" y="51.9">SPI.SCK</text>
<text x="172.7" y="49.4">SPI.CSN</text>
<text x="238.8" y="51.9">HALL.B</text>
<text x="172.7" y="57">SPI.MOSI</text>
<text x="172.7" y="54.5">SPI.MISO</text>
<text x="238.8" y="54.5">HALL.C</text>
<text x="172.7" y="62.1">SWD.CLK</text>
<text x="172.7" y="64.6">SWD.IO</text>
<text x="238.8" y="64.6">I2C.SDA</text>
<text x="238.8" y="62.1">I2C.SCL</text>
<text x="269.9" y="85.6">FAULT</text>
<text x="187.9" y="107.8">SHUNTUP</text>
<text x="188.1" y="120.5">SHUNTVP</text>
<text x="123.2" y="129.4">I</text>
<text x="187.8" y="133.2">SHUNTWP</text>
<text x="123.2" y="158.6">I</text>
<text x="123.2" y="187.8">I</text>
</g>
<g font-size="1.3" fill="#725600">
<text x="52.3" y="133.1">OUTU</text>
<text x="88.9" y="134.4">File:</text>
<text x="94.1" y="134.4">motor_phase.kicad_sch</text>
<text x="52.3" y="162.3">OUTV</text>
<text x="88.9" y="163.6">File:</text>
<text x="94.1" y="163.6">motor_phase.kicad_sch</text>
<text x="52.3" y="191.5">OUTW</text>
<text x="88.9" y="192.8">File:</text>
<text x="94.1" y="192.8">motor_phase.kicad_sch</text>
</g>
<g font-size=".9" fill="#006464">
<text x="140.2" y="113.7">OP1P</text>
<text x="150.6" y="117.5">OP1O</text>
<text x="140.2" y="121.3">OP1N</text>
<text x="247.5" y="121.3">OCCOMP</text>
<text x="140.2" y="142.9">OP2P</text>
<text x="150.6" y="146.7">OP2O</text>
<text x="140.2" y="150.5">OP2N</text>
<text x="140.2" y="172.1">OP3P</text>
<text x="140.2" y="179.8">OP3N</text>
<text x="150.6" y="175.9">OP3O</text>
</g>
<g font-size=".9" fill="#840000">
<text x="247.6" y="129">255</text>
<text x="251.1" y="129">mV</text>
</g>
<g font-size=".8" fill="#0f0f0f">
<text x="239.6" y="41.9">SENSEU</text>
<text x="239.6" y="44.4">SENSEV</text>
<text x="239.6" y="47">SENSEW</text>
<text x="124" y="129.5">SENSEU</text>
<text x="124" y="158.7">SENSEV</text>
<text x="124" y="187.9">SENSEW</text>
</g>
<g font-size=".8" fill="#0000c2">
<text x="203" y="111.3">LP</text>
<text x="219.3" y="115.1">B</text>
<text x="203" y="124">LP</text>
<text x="217.2" y="127.8">LP</text>
<text x="203" y="136.7">LP</text>
<text x="186.6" y="150.8">LP</text>
</g>
<g font-size=".8" fill="#006464">
<text x="113.5" y="130.6">SENSEx</text>
<text x="113.5" y="159.8">SENSEx</text>
<text x="113.5" y="189">SENSEx</text>
</g>
</svg>
